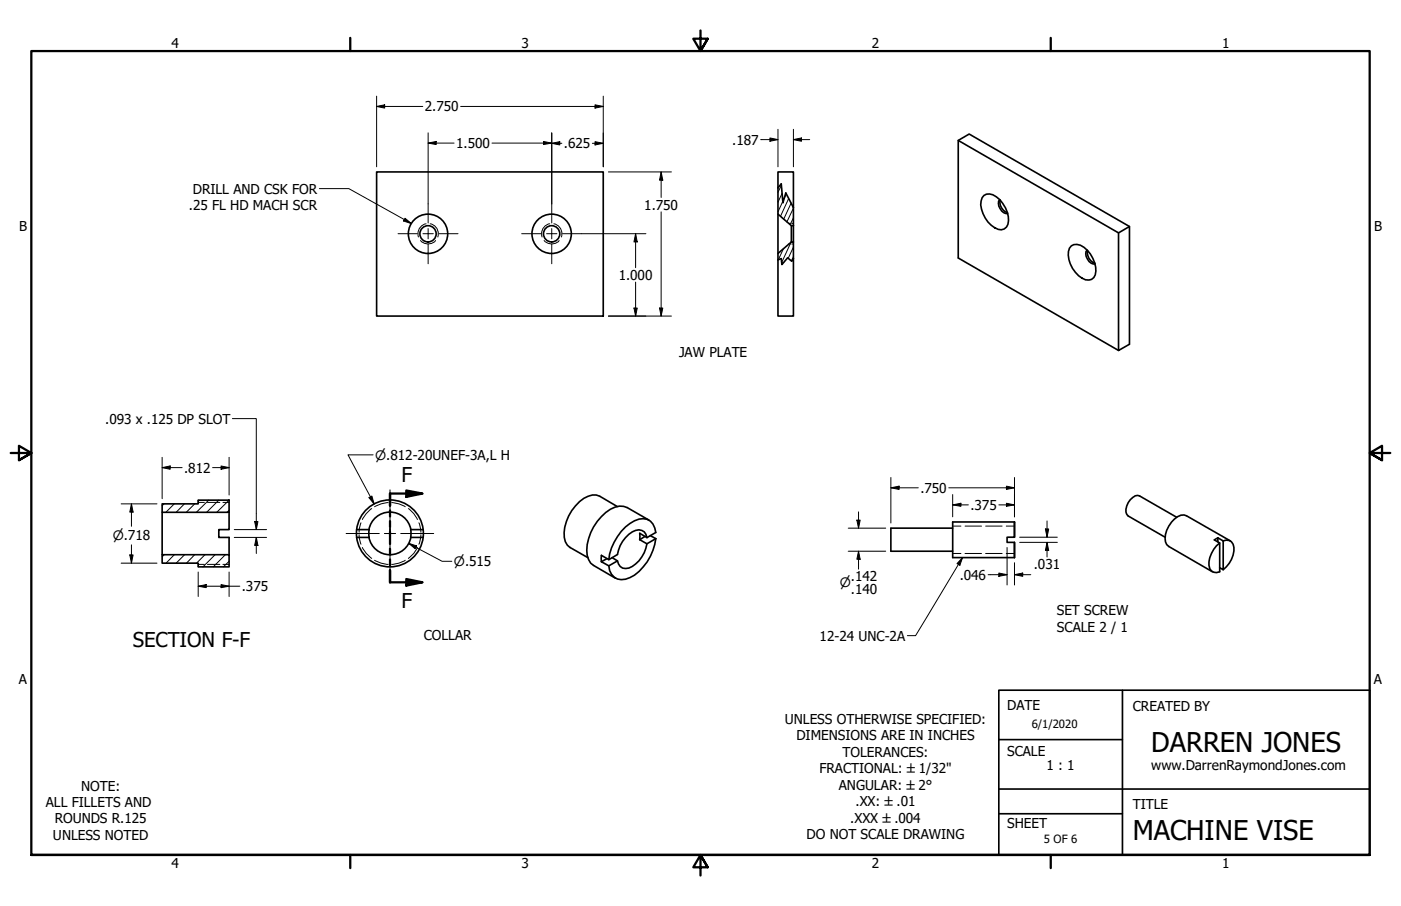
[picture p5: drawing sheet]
<svg xmlns="http://www.w3.org/2000/svg" width="432mm" height="279mm" viewBox="0 0 432 279" stroke-linecap="round" stroke-linejoin="round" font-family="sans-serif">
<!-- layer: Hatch (ANSI) -->
<g fill="none" stroke="#000" stroke-width=".31">
<path d="M240.9 57.1l-1.1 2.2M241 59.6l-1.2 2.8M242.4 59.8l-.7 1.4M241.2 62.2l-1.4 3.1M241.5 76.6l-1.6 3.5M243.1 61.2l-2.6 5.5M243.8 74.6l-2.9 6.4M243.8 62.6l-2.2 5M244.5 76.2l-1.5 3.4M244.5 79.2l-.6 1.3M244.5 64.2l-2 4.3M244.5 67.2l-1 2.1"/>
<path d="M50.5 155.4l-.5 .6M53.7 155.4l-2.6 2.6M56.8 155.4l-2.5 2.6M60 155.4l-2.6 2.6M61.2 154.2l-.1 .1M64.3 154.2l-3.8 3.8M67.4 154.2l-3.7 3.8M70.6 157.4l-.6 .6M70.6 154.2l-3.8 3.8M50.6 171.1l-.6 .6M53.7 171.1l-2.5 2.6M56.9 171.1l-2.6 2.6"/>
<path d="M60 171.1l-2.5 2.6M63.2 171.1l-2.6 2.6M66.3 171.1l-3.8 3.7M69.5 171.1l-3.8 3.7M70.6 173.1l-1.8 1.7"/>
</g>
<!-- layer: Hidden Narrow (ANSI) -->
<g fill="none" stroke="#000" stroke-width=".31">
<path d="M129.6 74.2a3 3 0 0 0 4.6 0M131.3 69a3.1 3.1 0 0 0-2.3 4.1M132.6 69a3.1 3.1 0 0 1 2.3 4.1M167.7 74.2a3 3 0 0 0 4.6 0M169.4 69a3.1 3.1 0 0 0-2.3 4.1M170.7 69a3.1 3.1 0 0 1 2.3 4.1M243.1 68.9h.5M243.1 75.2h.5M244 68.9h.5M244 75.2h.5M61.1 154.7v.2h1.9M61.1 154.2v.3"/>
<path d="M63.9 154.9h3.9M68.7 154.9h1.9M114.6 156.8a9.1 9.1 0 0 0-2.9 3.4M119.6 155a9.3 9.3 0 0 0-4.2 1.3M120.7 155a8.7 8.7 0 0 1 4.2 1.3M125.9 156.8a8.2 8.2 0 0 1 2.8 3.4M61.1 174.6v.2M63 174.1h-1.9v.2M63.9 174.1h3.9M68.7 174.1h1.9M110.7 164.9v.8l.6 2.1M111.3 161.2l-.6 2.1v.8"/>
<path d="M111.7 168.8a9.1 9.1 0 0 0 2.9 3.4M115.4 172.8a9.3 9.3 0 0 0 4.2 1.3M124.9 172.8a8.7 8.7 0 0 1-4.2 1.3M128.7 168.8a8.2 8.2 0 0 1-2.8 3.4M129.1 161.2l.6 2.9M129.7 164.9l-.6 2.9M293.6 170.7h2.6M293.6 162.2h2.6M297.4 170.7h5.1M297.4 162.2h5.1M303.8 170.7h5.1M303.8 162.2h5.1"/>
<path d="M310.1 170.7h2.6M310.1 162.2h2.6"/>
</g>
<!-- layer: Visible (ANSI) -->
<g fill="none" stroke="#000" stroke-width=".51">
<path d="M116.1 53h69.8v44.5h-69.8zM239.8 57.9v8.1l4.1 3.6h.6M239.8 57.9l1-1.2 .5 5.8 .9-3 2.3 4.5M239.8 57.9v-4.9h4.7v11M295.3 43.3l49.4 28.5 3.4-2v36.4l-3.4 1.9v-36.3M239.8 66v12.2M243.9 69.6v5M244.5 79.8v-5.2h-.6l-4.1 3.6v1.9M244.5 79.8l-.5 .8-1.2-1.1-1.8 2.1-.2-1.8-1 .3M244.5 79.8v17.7h-4.7v-17.4M244.5 64v10.6M303.3 60.3a3.1 3.1 0 0 1 3.8 .4 8.9 8.9 0 0 1 3.5 8.5 2.47 2.47 0 0 1-4 1 9 9 0 0 1-4.2-8.2l.3-1z"/>
<path d="M308.1 61.6a3 3 0 0 0 2.5 4.2M308.2 61.7a3.5 3.5 0 0 0 2.3 3.9M330.2 75.8a3.2 3.2 0 0 1 3.9 .5 9 9 0 0 1 3.5 8.5 2.47 2.47 0 0 1-4.1 1 8.4 8.4 0 0 1-3.9-9.3zM335 77.2a3 3 0 0 0 2.5 4.2M335.2 77.3a3.4 3.4 0 0 0 2.2 3.9M348.1 69.8l-49.4-28.5-3.4 2v36.3l49.4 28.5M50 155.4h11.1v-1.2h9.5v3.8h-20.6zM50 158v13.1M70.6 158v5.3h-3.2v2.4h3.2v5.4M190.2 156.2l-5.4-3.2a4.8 4.8 0 0 0-4.8 .7 13.8 13.8 0 0 0-6.1 12.1l.3 1.3 .7 1 .8 .7 5.5 3.2M362.6 159.5l-11.3-6.5a2.39 2.39 0 0 0-2.9 1.1 3.7 3.7 0 0 0-.7 5l11.4 6.6M50 171.1h20.6v3.7h-9.5v-1.1h-11.1z"/>
<path d="M109.9 165.7h3.8M109.9 163.3h3.8M109.9 163.3a10.3 10.3 0 0 0 10.3 11.5 10.3 10.3 0 0 0 10.2-11.5M109.9 163.3a10.3 10.3 0 0 1 10.3-9.1 10.3 10.3 0 0 1 10.2 9.1M113.7 165.7a6.6 6.6 0 0 0 6.5 5.4 6.6 6.6 0 0 0 6.4-5.4M113.7 163.3a6.6 6.6 0 0 1 6.5-5.4 6.6 6.6 0 0 1 6.4 5.4M113.8 163.3v2.4M126.6 165.7h3.8M130.4 163.3h-3.8v2.4M187.1 172.3l-1.7 .9M188.7 172l1.6 1-2.7 1.5-2.2-1.3M197.2 166.4v-1.9l2.2 1.3 2.7-1.6a4.2 4.2 0 0 0-2.1-3.8 4.2 4.2 0 0 0-4.4 .2 16.1 16.1 0 0 0-8 12"/>
<path d="M198.8 165.4l-1.6 1M199.4 165.8a2.72 2.72 0 0 0-1.7-2.3 2.72 2.72 0 0 0-2.8 .5 10.2 10.2 0 0 0-4.6 7l-2.7 1.6-2.2-1.3v1.9M199.4 167.7a9.9 9.9 0 0 1-5.6 7.5 2.54 2.54 0 0 1-3.5-2.2M200 160.4l-6.7-3.9a5.8 5.8 0 0 0-6.6 1.6 15.4 15.4 0 0 0-5.7 13.2l1.1 2.4 7.6 4.6M200.4 165.2l1.7 .9M202.1 166.1l-2.7 1.6-2.2-1.3M202.1 166.1a15.8 15.8 0 0 1-7.9 12 4.2 4.2 0 0 1-4.4 .2 4.2 4.2 0 0 1-2.2-3.8M293.6 162.9h-19v7.1h19M312.7 161v4.7h-2.3v1.6h2.3v4.7M312.7 161h-19.1v11h19.1M312.7 161v4.7M312.7 167.3v4.7"/>
<path d="M375.3 165.9l-1 .6 1.6 .9v8.9a2.24 2.24 0 0 1-3.3-1.9 8.6 8.6 0 0 1 3.3-7M375.3 165.9l1.7 .9v8.9l-1.1-.6M375.3 165.9v1.2M377 166.8a2.24 2.24 0 0 1 3.3 2 8.4 8.4 0 0 1-3.3 6.9M379.2 166.8l-13.5-7.7a3.2 3.2 0 0 0-3.8 1 7.9 7.9 0 0 0-2.7 7l.4 .9 .6 .5 13.5 7.8"/>
<circle cx="131.9" cy="72.1" r="2.51"/>
<circle cx="131.9" cy="72.1" r="6.1"/>
<circle cx="170" cy="72.1" r="2.51"/>
<circle cx="170" cy="72.1" r="6.1"/>
</g>
<!-- layer: Section Line (ANSI) -->
<path d="M120.2 157.4v1.9M125.2 151.3l5 .9-5 1zM130.2 152.2h-10v3.8M120.2 160.7v1.9M120.2 164v3.8M120.2 169.2v1.9M120.2 172.5v1.9M120.2 175.8v3.8h10M125.2 178.6l5 1-5 1z" fill="none" stroke="#000" stroke-width=".7"/>
<g fill="#000">
<path d="M125.2 151.3l5 .9-5 1z" fill-rule="evenodd"/>
<path d="M125.2 178.6l5 1-5 1z" fill-rule="evenodd"/>
</g>
<!-- layer: Border (ANSI) -->
<path d="M107.9 11.7v4M215.9 9.4v6.3l-2.2-3.8h4.4l-2.2 3.8 2.2-3.8M323.8 11.7v4M3.3 139.7h6.4l-3.9-2.2v4.4l3.9-2.2-3.9 2.2M428.5 139.7h-6.4l3.9-2.2v4.4l-3.9-2.2 3.9 2.2M9.7 263.7v-248h412.4v248h-412.4h412.4M107.9 263.7v4M218.1 267.5l-2.2-3.8 2.2 3.8h-4.4l2.2-3.8v6.3M323.8 263.7v4" fill="none" stroke="#000" stroke-width=".7"/>
<!-- layer: Title (ANSI) -->
<path d="M307.8 212.9h114.3v50.8h-114.3zM345.9 212.9v50.8M307.8 228.1h38.1M307.8 251h38.1M307.8 243.3h114.3" fill="none" stroke="#000" stroke-width=".51"/>
<!-- layer: Symbol (ANSI) -->
<path d="M98.4 58.2h9.1l19.3 10.8M124.8 67.3l2 1.7-2.5-.9zM296.7 172l-.9 2.3-.8-.5zM296.7 172l-14.5 24h-2.5" fill="none" stroke="#000" stroke-width=".31"/>
<g fill="#000">
<path d="M124.8 67.3l2 1.7-2.5-.9z" fill-rule="evenodd"/>
<path d="M296.7 172l-.9 2.3-.8-.5z" fill-rule="evenodd"/>
</g>
<!-- layer: Dimension (ANSI) -->
<g fill="none" stroke="#000" stroke-width=".31">
<path d="M116.1 32.8l2.5-.5v1zM116.1 32.8h14.2M116.1 29.7v21.7M142 32.8h43.9M183.4 32.3l2.5 .5-2.5 .5zM185.9 29.7v21.7M239.8 39.9v11.5M244.5 39.9v11.5M132 44.1l2.4-.5v1zM132 44.1h8M132 41v21.9M151.6 44.1h18.5"/>
<path d="M167.5 43.6l2.6 .5-2.6 .5zM170.1 44.2l2.4-.5v1zM170.1 44.2h3.1M170.1 41v21.9M182.6 44.2h3.3M183.4 43.7l2.5 .5-2.5 .5zM187.5 53h19.4M203.8 53l.5 2.6h-1zM203.8 53v7.9M234.4 43.1h5.4M237.3 42.5l2.5 .6-2.5 .5zM244.5 43.1l2.5-.6v1.1z"/>
<path d="M244.5 43.1h5.1M179.3 72.1h19.8M195.9 72.1l.5 2.5h-1zM195.9 72.1v10.4M203.8 65.3v32.2M187.5 97.5h19.4M195.4 95h1l-.5 2.5zM195.9 87v10.5M203.3 95h1l-.5 2.5zM71.6 129.1h7.4v34.2M37.3 155.4h11.1M40.5 155.4l.5 2.5h-1z"/>
<path d="M40.5 155.4v6.9M50 144.2l2.5-.5v1zM50 144.2h6.1M50 141v12.8M65.5 144.2h5.1M68.1 143.7l2.5 .5-2.5 .5zM70.6 141v11.7M113.7 153.5l.9-.5 .7 2.4zM115 140.3h-7.7l8 15.1M264.6 157.9v5M274.6 150.4l2.5-.5v1zM274.6 150.4h8.4"/>
<path d="M274.6 147.3v14M292.4 150.4h20.3M293.6 155.7l2.6-.5v.9zM293.6 155.7h4.8M293.6 152.5v6.9M307.8 155.7h4.9M310.2 149.9l2.5 .5-2.5 .5zM310.2 155.2l2.5 .5-2.5 .4zM312.7 147.3v12.1M37.3 173.7h11.1M40 171.1h1l-.5 2.6zM40.5 168v5.7"/>
<path d="M61.1 176.4v7.6M70.6 176.4v7.6M72.2 165.7h10M72.2 163.3h10M78.5 160.8h1l-.5 2.5zM79 165.7l.5 2.5h-1zM79 165.7v5M126 167.6l2.4 .7-.4 .9zM126 167.6l10.3 5.5h3M261.4 170h11.6M261.4 162.9h11.6M264.1 160.4h1l-.5 2.5z"/>
<path d="M264.6 170l.5 2.5h-1zM264.6 170v5.5M304.5 177.2h5.9M307.8 176.7l2.6 .5-2.6 .5zM310.4 168.8v11.6M312.7 177.2l2.5-.5v1zM312.7 173.5v6.9M312.7 177.2h5M314.3 167.3h11.6M314.3 165.7h11.6M322.2 163.1h1l-.5 2.6zM322.7 167.3l.5 2.4h-1z"/>
<path d="M322.7 160.7v5M322.7 167.3v4.5M61.1 180.8l2.5-.5v.9zM61.1 180.8h12.8M68.1 180.3l2.5 .5-2.5 .4z"/>
</g>
<g fill="#000">
<path d="M116.1 32.8l2.5-.5v1z" fill-rule="evenodd"/>
<path d="M183.4 32.3l2.5 .5-2.5 .5z" fill-rule="evenodd"/>
<path d="M132 44.1l2.4-.5v1z" fill-rule="evenodd"/>
<path d="M167.5 43.6l2.6 .5-2.6 .5z" fill-rule="evenodd"/>
<path d="M170.1 44.2l2.4-.5v1z" fill-rule="evenodd"/>
<path d="M183.4 43.7l2.5 .5-2.5 .5z" fill-rule="evenodd"/>
<path d="M203.8 53l.5 2.6h-1z" fill-rule="evenodd"/>
<path d="M237.3 42.5l2.5 .6-2.5 .5z" fill-rule="evenodd"/>
<path d="M244.5 43.1l2.5-.6v1.1z" fill-rule="evenodd"/>
<path d="M195.9 72.1l.5 2.5h-1z" fill-rule="evenodd"/>
<path d="M195.4 95h1l-.5 2.5z" fill-rule="evenodd"/>
<path d="M203.3 95h1l-.5 2.5z" fill-rule="evenodd"/>
<path d="M40.5 155.4l.5 2.5h-1z" fill-rule="evenodd"/>
<path d="M50 144.2l2.5-.5v1z" fill-rule="evenodd"/>
<path d="M68.1 143.7l2.5 .5-2.5 .5z" fill-rule="evenodd"/>
<path d="M113.7 153.5l.9-.5 .7 2.4z" fill-rule="evenodd"/>
<path d="M274.6 150.4l2.5-.5v1z" fill-rule="evenodd"/>
<path d="M293.6 155.7l2.6-.5v.9z" fill-rule="evenodd"/>
<path d="M310.2 149.9l2.5 .5-2.5 .5z" fill-rule="evenodd"/>
<path d="M310.2 155.2l2.5 .5-2.5 .4z" fill-rule="evenodd"/>
<path d="M40 171.1h1l-.5 2.6z" fill-rule="evenodd"/>
<path d="M78.5 160.8h1l-.5 2.5z" fill-rule="evenodd"/>
<path d="M79 165.7l.5 2.5h-1z" fill-rule="evenodd"/>
<path d="M126 167.6l2.4 .7-.4 .9z" fill-rule="evenodd"/>
<path d="M264.1 160.4h1l-.5 2.5z" fill-rule="evenodd"/>
<path d="M264.6 170l.5 2.5h-1z" fill-rule="evenodd"/>
<path d="M307.8 176.7l2.6 .5-2.6 .5z" fill-rule="evenodd"/>
<path d="M312.7 177.2l2.5-.5v1z" fill-rule="evenodd"/>
<path d="M322.2 163.1h1l-.5 2.6z" fill-rule="evenodd"/>
<path d="M322.7 167.3l.5 2.4h-1z" fill-rule="evenodd"/>
<path d="M61.1 180.8l2.5-.5v.9z" fill-rule="evenodd"/>
<path d="M68.1 180.3l2.5 .5-2.5 .4z" fill-rule="evenodd"/>
</g>
<!-- layer: Center Mark (ANSI) -->
<g fill="none" stroke="#000" stroke-width=".31">
<path d="M122.7 72.1h6M130.4 72.1h3.1M132 62.9v5.9M132 70.5v3.2M132 75.4v5.9M135.3 72.1h5.9M160.8 72.1h6M168.5 72.1h3.1M170.1 62.9v5.9M170.1 70.5v3.2M170.1 75.4v5.9M173.4 72.1h5.9"/>
<path d="M120.2 151.1v10.1M106.7 164.5h10.2M120.2 162.9v1.6h-1.6h3.2M120.2 162.9v3.2M120.2 167.8v10.2M120.2 164.5h1.6M121.8 164.5h-1.6v1.6M123.5 164.5h10.2"/>
</g>
<g font-size="8.4">
<text x="354.8" y="231.8">DARREN JONES</text>
<text x="349.1" y="259.1">MACHINE VISE</text>
</g>
<g font-size="6.3">
<text x="123.7" y="148.7">F</text>
<text x="123.7" y="187.6">F</text>
<text x="40.9" y="199.4">SECTION F-F</text>
</g>
<g font-size="4.2">
<text x="52.8" y="14.7">4</text>
<text x="160.8" y="14.7">3</text>
<text x="268.7" y="14.7">2</text>
<text x="376.7" y="14.7">1</text>
<text x="130.9" y="34.4">2.750</text>
<text x="140.6" y="45.6">1.500</text>
<text x="173.8" y="45.7">.625</text>
<text x="225.7" y="44.6">.187</text>
<text x="59.4" y="59.7">DRILL AND CSK FOR</text>
<text x="58.2" y="64.7">.25 FL HD MACH SCR</text>
<text x="198.6" y="64.6">1.750</text>
<text x="5.9" y="71.4">B</text>
<text x="423.5" y="71.4">B</text>
<text x="190.7" y="86.3">1.000</text>
<text x="209.3" y="110.2">JAW PLATE</text>
<text x="32.4" y="130.6">.093 x .125 DP SLOT</text>
<text x="56.8" y="145.7">.812</text>
<text x="283.7" y="152">.750</text>
<text x="299.1" y="157.2">.375</text>
<text x="262.3" y="179.3">.142</text>
<text x="295.8" y="178.8">.046</text>
<text x="318.6" y="175.5">.031</text>
<text x="74.5" y="182.3">.375</text>
<text x="262.3" y="183.1">.140</text>
<text x="325.7" y="189.8">SET SCREW</text>
<text x="130.6" y="197.5">COLLAR</text>
<text x="252.6" y="197.5">12-24 UNC-2A</text>
<text x="325.8" y="194.8">SCALE 2 / 1</text>
<text x="5.8" y="211.1">A</text>
<text x="423.4" y="211.1">A</text>
<text x="310.4" y="219.1">DATE</text>
<text x="349.1" y="219.1">CREATED BY</text>
<text x="241.9" y="223.2">UNLESS OTHERWISE SPECIFIED:</text>
<text x="245.5" y="228.3">DIMENSIONS ARE IN INCHES</text>
<text x="259.7" y="233.4">TOLERANCES:</text>
<text x="310.4" y="233.1">SCALE</text>
<text x="252.5" y="238.4">FRACTIONAL: ±1/32&quot;</text>
<text x="322.6" y="237.5">1 : 1</text>
<text x="354.8" y="237.4">www.DarrenRaymondJones.com</text>
<text x="25" y="243.9">NOTE:</text>
<text x="258.5" y="243.5">ANGULAR: ±2°</text>
<text x="14.1" y="248.9">ALL FILLETS AND</text>
<text x="263.7" y="248.6">.XX: ±.01</text>
<text x="349.1" y="249.6">TITLE</text>
<text x="16.9" y="253.9">ROUNDS R.125</text>
<text x="262.1" y="253.7">.XXX ±.004</text>
<text x="310.4" y="255.3">SHEET</text>
<text x="16.3" y="259">UNLESS NOTED</text>
<text x="248.6" y="258.8">DO NOT SCALE DRAWING</text>
<text x="52.8" y="267.7">4</text>
<text x="160.8" y="267.7">3</text>
<text x="268.7" y="267.7">2</text>
<text x="376.7" y="267.7">1</text>
</g>
<g font-size="4">
<text x="115.6" y="141.7">⌀.812-20UNEF-3A,L H</text>
<text x="34.7" y="166.6">⌀.718</text>
<text x="139.9" y="174.6">⌀.515</text>
<text x="258.8" y="181.1">⌀</text>
</g>
<g font-size="3.5">
<text x="318" y="224.4">6/1/2020</text>
<text x="321.8" y="259.8">5 OF 6</text>
</g>
</svg>
